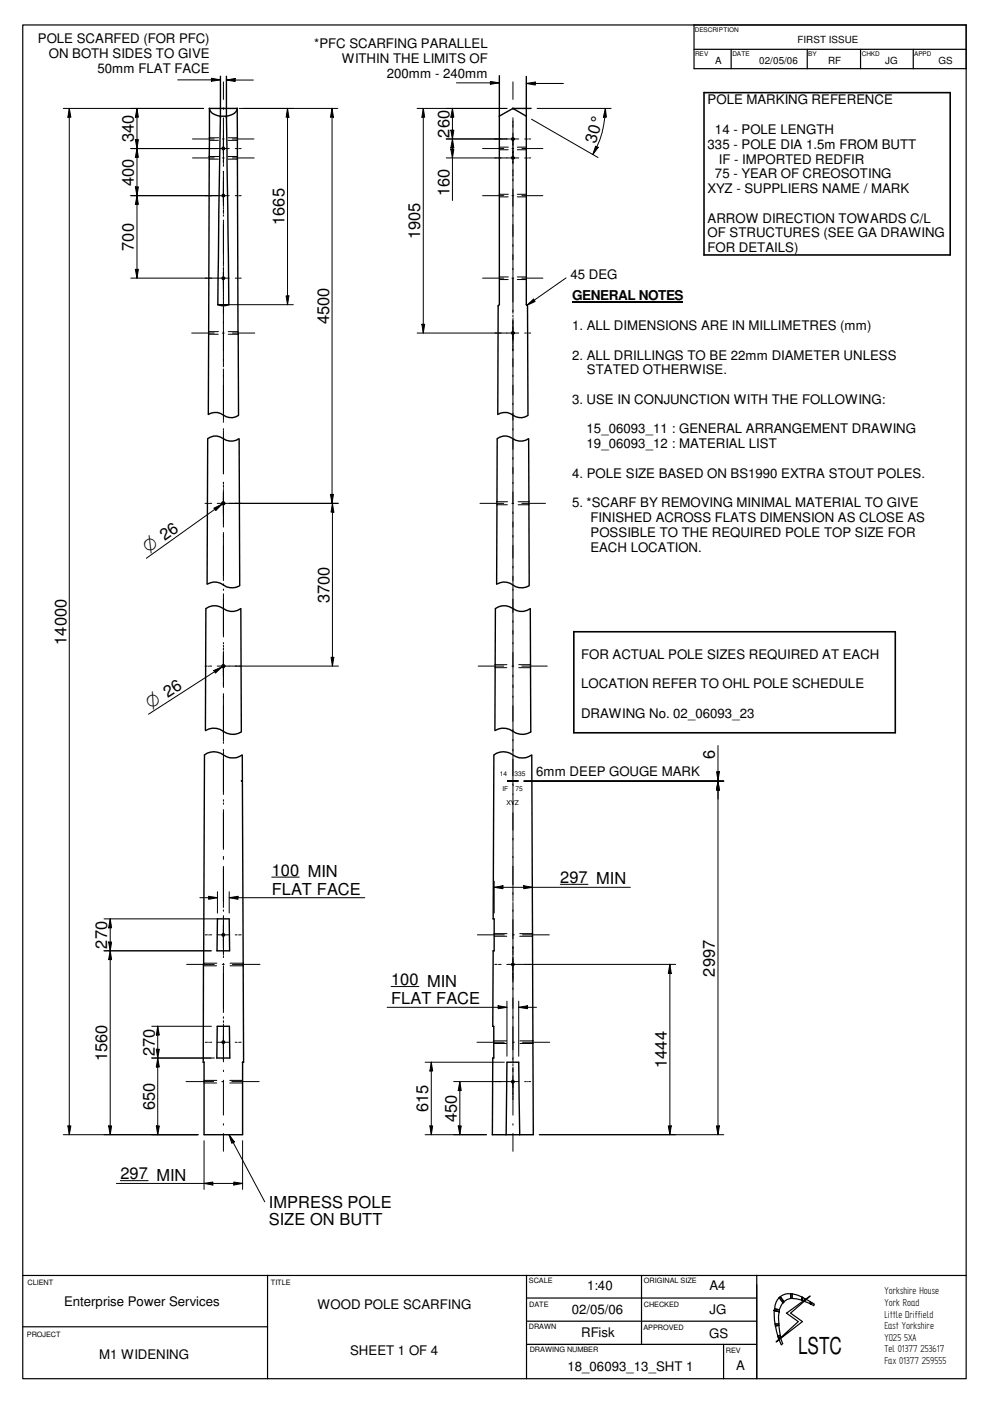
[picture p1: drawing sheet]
<svg xmlns="http://www.w3.org/2000/svg" width="210mm" height="297mm" viewBox="0 0 210 297" stroke-linecap="round" stroke-linejoin="round" font-family="sans-serif">
<g fill="none" stroke="#000" stroke-width=".25">
<path d="M4.8 5.3h200.1v287h-200.1zM147.2 10.5h57.7M147.2 5.2v9.4h57.7v-9.4M147.2 5.3h57.7M155 10.5v4.1M171.2 10.5v4.1M182.5 10.5v4.1M193.6 10.5v4.1M4.8 270.4h200.1M56.7 270.4v21.9M111.6 275.2h48.8M111.6 270.4v21.9"/>
<path d="M136 270.4v14.6M160.4 270.4v21.9M164.1 277.8l1.1 .3M164.1 277.8l.2 2.9M164.3 277.5l-.2 .3M164.3 277.5l.9 .2M165.2 275.1l.8 1.1M165.2 278.1l-.1 1.3v1.3M165.2 277.7v.4M165.4 274.9v.1a3.1 3.1 0 0 0-1.1 2.5M165.4 274.9a4.5 4.5 0 0 1 4.7 .1M165.4 274.9l.8 1.1"/>
<path d="M166 276.2l-.8 1.5M166.2 276l-.2 .2M166.7 278.4l2.5 1.8-4.7 4.3 5.6-4.3-2.5-1.8M167.6 275.3h.3M167.6 274.3v1l-.8 .2-.6 .5M167.9 275.3l2 .3M167.9 274.3v1M169.9 275.6l.2 .1M170.1 275l.1 .1M170.1 275l-.2 .6M170.2 275.1l.6 .3M170.2 275.1l-.1 .6"/>
<path d="M170.8 275.4l-.5 .4-.2-.1M170.9 275.5l.9 .5M170.9 275.5l-.4 .4 1.2 .5M171.7 276.4l.2 .1M171.7 274.8l-4.1 3.6M171.7 274.8l-4.9 3.6M171.8 276l.3 .2M171.8 276l-.1 .4M172.1 276.2l.5 .3-.1 .3-.6-.3M172.1 276.2l-.2 .3M4.8 281.3h51.9M111.6 280.1h48.8"/>
<path d="M111.6 285h48.8M153.4 285v7.3M164.3 280.7l.1 .4M164.3 280.7h.8M164.4 281.1l.5 2.2M164.9 283.3l.1 .3M165 283.6l.1 .3M165.1 281l.3 2.1M165.1 280.7v.3M165.1 281l-.7 .1M165.2 284l.3-.3 .4 1.2M165.2 284l.5 1.1 .2-.2"/>
<path d="M165.4 283.1l.1 .3M165.4 283.1l-.5 .2M165.5 283.4l-.5 .2M165.5 283.4v.2l-.4 .3"/>
</g>
<g fill="none" stroke="#000" stroke-width=".3">
<path d="M46.7 16.2v8.8M48 16.2v8.8M105.9 16v48.6l-.3 .3M111.6 16.2v48.4l.2 .3M44.4 23h5.9a2.23 2.23 0 0 1-2.3 1.6M44.4 33.2v-10.2a2.23 2.23 0 0 0 2.3 1.6l-.5 40M44.4 33.1l-.2 37.2M46.7 24.6h1.3M47.2 31.3h.3v.4h-.3zM48 24.6l.5 40M50.3 22.9v10.8M50.3 33.7l.2 37.2"/>
<path d="M108.5 29.3h.4v.4h-.4zM108.5 33.3h.4v.4h-.4zM108.8 23l-3 1.6M108.8 23l2.8 1.6M108.8 23h3.8M47.2 41.3h.3v.4h-.3zM47.2 58.8h.3v.4h-.3zM44.2 70.3v18.3M46.1 64.6h2.4M46.2 64.6l.7 .2h.9l.7-.2M50.5 70.8l.1 17.8M105.6 64.9l-.1 23.7"/>
<path d="M108.5 70.4h.4v.4h-.4zM111.8 64.8l.1 23.8M121.3 64.1h3.9M133 64.1h2.4M137.5 64.1h7.4M44 93a2.72 2.72 0 0 1 3.4 0 2.84 2.84 0 0 0 3.3 0M44 92.4l-.1 32.3M44.2 87.9a3.1 3.1 0 0 1 3.8 .4 2.65 2.65 0 0 0 2.5-.2M50.7 92.4l.1 32.3M105.4 93a2.72 2.72 0 0 1 3.4 0 2.84 2.84 0 0 0 3.3 0M105.4 92.4v14M105.5 87.9a3.1 3.1 0 0 1 3.8 .4 2.65 2.65 0 0 0 2.6-.2"/>
<path d="M112.1 92.4v14M105.4 106.3l-.1 18.4M112.1 106.3v.7M112.1 107l.1 17.7M43.6 129a3.1 3.1 0 0 1 3.8 0 3 3 0 0 0 3.7 0M43.7 128.4l-.2 27.4M43.9 123.9a3.4 3.4 0 0 1 4.1 .5 3.3 3.3 0 0 0 2.8-.2M51.1 128.4l.1 27.4M105 129a3.1 3.1 0 0 1 3.8 0 3 3 0 0 0 3.6 0M105 128.4v12.5M105.3 123.9a3.4 3.4 0 0 1 4.1 .5 3.3 3.3 0 0 0 2.8-.2M112.4 128.4l.1 12.5"/>
<path d="M43.4 159.4l-.2 44.8M43.6 154.9a3.3 3.3 0 0 1 3.8 .2 3.5 3.5 0 0 0 3.8 .1M51.4 159.4v6.1l-.2 .2h.2M104.7 159.4l-.1 35.4M104.9 154.9a3.3 3.3 0 0 1 3.9 .2 3.5 3.5 0 0 0 3.8 .1M105 140.9l-.1 14.9M112.5 140.9v.7M112.5 141.5v14.3M112.7 159.4l.2 38.6M43.3 160.1a3.3 3.3 0 0 1 4.1 0 3.4 3.4 0 0 0 4 0M51.4 165.6l.2 39.2M104.7 160.1a3.3 3.3 0 0 1 4.1 0 3.4 3.4 0 0 0 3.9 0"/>
<path d="M107.6 165.5h2.2v.2h-2.1v-.2M104.5 194.8h.3v6.8h-.3M112.9 198.5l.1 22.7M112.9 197.9v.6M43.2 204.2l-.1 21M46 201.6h2.7l-.1-6.8h-2.5l-.1 6.8M46.1 217.6h2.5l.1 6.7h-2.8zM51.6 204.7v20.5h-.2M104.4 217.6h.3v6.7h-.3M104.6 201.6l-.1 16M108.5 204.3h.4v.4h-.4zM43.1 225.2h.2"/>
<path d="M43.3 225.2v15.4h8.1v-15.4M47.2 220.8h.3v.3h-.3zM108.5 229.2h.4v.3h-.4zM113 221.2l.1 19.4h-8.7l.1-16.3M107.3 240.6l.2-15.4h2.5l.2 15.4"/>
<circle cx="47.4" cy="106.7" r=".31"/>
<circle cx="47.4" cy="141.2" r=".31"/>
<circle cx="47.3" cy="198.2" r=".29"/>
</g>
<g fill="none" stroke="#000" stroke-width=".21">
<path d="M37.7 16.9h9M44.8 16.6l1.9 .3-1.9 .3zM47.4 17.4v3.7M48 17l1.9-.4v.7zM48 17h5.7M96.8 17.6h9.1M104 17.3l1.9 .3-1.9 .3zM108.8 17.4v3.7M111.6 17.7l1.9-.3v.6zM111.6 17.7h7.9M13.4 23h29.8M14.7 23l.3 1.8h-.6z"/>
<path d="M14.7 23v217.6M27.7 31.5h20.9M28.7 29.6h.6l-.3 1.9zM28.7 39.6h.6l-.3 1.9zM29 23l.3 1.8h-.6zM29 31.5l.3 1.9h-.6zM29 23v36M40.8 29.5h4.6M40.8 33.5h4.6M44.2 31.5h.1M44.3 33.2h2.1M44.4 29.2h2"/>
<path d="M44.4 33.7h1.9M44.4 29.8h1.9M47.2 29.5h.3M47.2 33.5h.3M47.4 22.9v.3M47.4 25v9.6M47.4 34.8v.5M47.4 36.3v7.4M47.4 38.4h.1M47.4 28.4h.1M48.3 29.8h2M48.3 29.2h2"/>
<path d="M48.3 33.7h2M48.3 33.2h2M49.3 29.5h4.5M49.3 33.5h4.6M49.9 31.5h.3M50.5 31.5h.1M50.7 31.5h.4M50.7 23h20.9M61 23l.3 1.8h-.6zM61 23v41.6M70.4 23l.3 1.8h-.6zM70.4 22.9v83.8"/>
<path d="M88.4 23h19.1M89.7 23l.3 1.8h-.5zM89.7 23v47.6M94.6 29.5h15.4M94.6 33.5h15.4M95.6 27.6h.6l-.3 1.9zM95.6 31.6h.6l-.3 1.9zM95.9 23l.3 1.8h-.6zM95.9 29.5l.3 1.9h-.6zM95.9 23v19.5M102.3 31.5h4.5M105.6 33.5h.1"/>
<path d="M105.6 29.5h.1M105.8 31.2h2M105.9 31.7h1.8M108.5 31.5h.4M108.8 22.9v.3M108.8 25v41.4M108.8 30.4h.1M108.8 36.6h.1M108.8 26.4h.1M108.8 32.6h.1M109.7 31.7h1.9M109.7 31.2h1.9"/>
<path d="M110.7 31.5h4.4M111.3 29.5h.3M111.3 33.5h.3M111.8 33.5h.1M111.8 29.5h.1M112.1 29.5h.4M112.1 33.5h.4M112.7 25.3l14.1 8.1M113.9 23h15.7M126.3 31l.5 .2-1.1 1.6zM128.4 23l.2 1.8h-.7zM128.4 23a19.1 19.1 0 0 1-2.7 9.8"/>
<path d="M27.7 59h20.9M27.7 41.5h20.9M28.7 57.1h.6l-.3 1.9zM29 41.5l.3 1.8h-.6zM44.2 59h.1M44.2 41.5h.1M47.4 44v.4M47.4 45.6v.2M47.4 46.7v8.4M47.4 55.2v.7M47.4 56v.5M47.4 56.7v21.1"/>
<path d="M47.4 44.6v.7M49.9 59h.3M49.9 41.5h.3M50.5 59h.1M50.5 41.5h.1M50.7 59h.4M50.7 41.5h.4M102.3 59h4.5M102.3 41.5h4.5M105.8 41.2h2M105.8 58.7h2M105.9 41.7h1.8"/>
<path d="M105.9 59.3h1.8M108.5 59h.4M108.5 41.5h.4M109.7 41.7h1.9M109.7 41.2h1.9M109.7 59.3h1.9M109.7 58.7h1.9M110.7 59h4.4M110.7 41.5h4.4M120 58.9l-8.3 5.8M40.6 70.6h4.8M44.2 70.3h2.1"/>
<path d="M44.2 70.9h2.1M47.2 70.6h.3M47.4 78.2v10.9M47.4 62.1h.1M48.4 70.9h2.1M48.4 70.3h2.1M48.6 64.6h13.6M49.3 70.6h4.7M60.7 62.7h.6l-.3 1.9zM88.4 70.6h21.6M89.5 68.7h.5l-.3 1.9zM105.6 70.6l.1 .1"/>
<path d="M108.8 66.8v.4M108.8 67.7v123.4M108.8 67.5h.1M111.3 70.6h.3M111.7 64.7l1.4-1.3 .4 .5zM111.8 70.6l.1 .1M112.1 70.6h.4M47.4 89.2v.3M47.4 90.9v.3M47.4 91.3v9.2M43.5 106.7h.4M44.2 106.7v.1"/>
<path d="M44.4 106.7h.5M45.4 107.7l1.7-.8-1.3 1.3zM46.1 106.7h25.7M47.1 106.9l-16.1 11.5M47.4 102.2v.4M47.4 102.8v.5M47.4 103.8v.4M47.4 104.3v7.5M47.4 112.9v10.2M47.4 103.6h.1M47.4 109.9h.1M50.5 106.7v.1"/>
<path d="M70.1 104.8h.6l-.3 1.9zM70.5 106.7l.3 1.9h-.6zM70.5 106.7v34.5M101.8 106.7h5M105.3 106.4h2.3M105.4 107h2.2M108.5 106.7h.4M109.9 107h2.2M109.9 106.4h2.2M110.7 106.7h5M47.4 123.8v.4M47.4 124.9v.3"/>
<path d="M47.4 125.9v9.1M47.4 136.2v.3M47.4 136.8v.4M47.4 137.4v.4M47.4 138.3v7.5M47.4 138.1h.1M70.2 139.4h.6l-.3 1.8zM43.5 141.2h.4M44.2 141.2v.1M44.4 141.2h.5M45.3 142.2l1.8-.8-1.4 1.3zM46.1 141.2h25.7"/>
<path d="M47.1 141.4l-15.6 10M47.4 147.1v10M47.4 157.3v.3M47.4 158.9v.3M47.4 159.3v9.1M47.4 144.4h.1M50.5 141.2v.1M101.4 141.2h5.4M104.9 140.9h2.6M105 141.6h2.4M108.5 141.2h.4M110 141.6h2.5"/>
<path d="M110 140.9h2.5M110.7 141.2h5.3M152.2 158.1v7.4M47.4 169.5v.4M47.4 170.2v.3M47.4 171.7v8.4M111.1 165.7h42.4M111.1 165.5h42.4M151.9 163.6h.6l-.3 1.9zM152.2 165.7l.3 1.8h-.6zM152.2 165.6v75M22.1 194.8h24"/>
<path d="M23 199.7h.7l-.3 1.9zM23.4 194.8l.3 1.9h-.7zM23.4 194.8v45.8M42.4 190.3h3.7M43.5 198.2h.5M44.2 190l1.9 .3-1.9 .4zM44.2 198.2h.1M44.4 198.2h.5M46.1 198.2h2.5M46.1 189.1v4.5M47.4 181.6v.6M47.4 183.7v8.7"/>
<path d="M47.4 192.9v.3M47.4 194.1v.8M47.4 195v7.4M47.4 195.1h.1M48.6 190.3l1.9-.3v.7zM48.6 189.1v4.5M48.6 190.3h28.7M49.9 198.2h.3M50.5 198.2h.1M50.7 198.2h.4M57.6 186h5.9M101.2 198.2h5.7"/>
<path d="M104.7 198h2.8M104.8 188.1l1.8-.3v.6zM104.8 198.5h2.6M104.8 186.8v6.8M104.8 188.1h28.8M108.7 198.2h.4M108.8 191.3v33.8M110.2 198.5h2.7M110.2 198h2.7M110.8 198.2h5.7M111 187.8l1.9 .3-1.9 .3zM112.9 186.8v10.4"/>
<path d="M118.8 187.5h5.9M22.1 201.6h22.7M23.4 201.6l.3 1.9h-.7zM32.2 217.6h12.6M33.4 217.6l.4 1.9h-.7zM33.4 217.6v23M39.6 204.5h5.8M43.1 204.8h2.8M43.1 204.2h2.9M47.2 204.5h.3M47.4 202.6v.4M47.4 204.3v.3"/>
<path d="M47.4 204.8v9.9M47.4 215.6v.3M47.4 216.4v.4M47.4 217.1v.5M47.4 217.7v7.4M47.4 217.8v.1M47.4 201.3v.1M48.8 204.8h2.8M48.8 204.2h2.8M49.3 204.5h5.8M82.1 213.6h25.4M82.9 209.2h5.9"/>
<path d="M104.9 204.5h.5M105.6 213.2l1.9 .4-1.9 .3zM105.6 204.5h.1M105.8 204.5h.5M107.4 204.5h35.9M107.5 212.3v11.6M108.8 201.4h.1M108.8 207.6h.1M110 213.6l1.8-.4v.7zM110 212.3v11.6M110 213.6h3.7M111.8 204.5h.1"/>
<path d="M142 204.5l.3 1.9h-.6zM142 204.4v36.2M14.4 238.7h.6l-.3 1.9zM23 238.7h.7l-.3 1.9zM32.2 224.3h13.3M33.1 238.7h.7l-.4 1.9zM33.1 222.5h.7l-.4 1.8zM33.4 224.3l.4 1.9h-.7zM39.5 229.3h5.8M43.2 229.1h2.8M43.3 229.6h2.6M43.5 221h.5"/>
<path d="M44.2 221h.1M44.4 221h.5M46.1 221h2.5M47 229.3h.4M47.4 226.9v.3M47.4 229v7.4M47.4 238.3v.2M47.4 224.1h.1M48.7 229.6h2.7M48.7 229.1h2.7M49.1 229.3h5.8M49.9 221h.3"/>
<path d="M50.5 221h.1M50.7 221h.4M90.1 225.2h16.8M91.1 238.7h.6l-.3 1.9zM91.4 225.2l.3 1.9h-.6zM91.4 225.2v15.4M96.2 229.3h13.8M97.2 238.7h.6l-.3 1.9zM97.5 229.3l.3 1.9h-.6zM97.5 229.3v11.3M101.1 221h5.8M104.6 220.7h2.8"/>
<path d="M104.7 221.2h2.7M105.6 229.3l.1 .1M108.7 221h.4M108.8 225.5v.5M108.8 226.4v10M108.8 238.3v.2M108.8 226.2v.1M108.8 232.5h.1M110.2 221.2h2.8M110.2 220.7h2.8M110.8 221h5.7M111.3 229.3h.3"/>
<path d="M111.8 229.3l.1 .1M112.1 229.3h.4M141.7 238.7h.6l-.3 1.9zM151.9 238.7h.6l-.3 1.9zM13.4 240.6h28.6M24.7 250.9h26.7M25.5 250.3h5.9M43.3 250.9l1.8-.3v.6zM43.3 241.9v10.3M47.4 240.3v3.8M48.6 240.6l1.1 1.5-.6 .3zM48.6 240.6l7.5 14.2"/>
<path d="M49.6 250.6l1.8 .3-1.8 .3zM51.4 241.9v10.3M90.1 240.6h13.1M108.8 240.3v3.8M114.3 240.6h39.2"/>
</g>
<g fill="#000">
<path d="M44.8 16.6l1.9 .3-1.9 .3zM48 17l1.9-.4v.7zM104 17.3l1.9 .3-1.9 .3zM111.6 17.7l1.9-.3v.6zM14.7 23l.3 1.8h-.6zM29 23l.3 1.8h-.6zM28.7 29.6h.6l-.3 1.9zM29 31.5l.3 1.9h-.6zM28.7 39.6h.6l-.3 1.9zM61 23l.3 1.8h-.6zM70.4 23l.3 1.8h-.6zM89.7 23l.3 1.8h-.5z"/>
<path d="M95.9 23l.3 1.8h-.6zM95.6 27.6h.6l-.3 1.9zM95.9 29.5l.3 1.9h-.6zM95.6 31.6h.6l-.3 1.9zM126.3 31l.5 .2-1.1 1.6zM128.4 23l.2 1.8h-.7zM29 41.5l.3 1.8h-.6zM28.7 57.1h.6l-.3 1.9zM60.7 62.7h.6l-.3 1.9zM89.5 68.7h.5l-.3 1.9zM111.7 64.7l1.4-1.3 .4 .5zM45.4 107.7l1.7-.8-1.3 1.3z"/>
<path d="M70.1 104.8h.6l-.3 1.9zM70.5 106.7l.3 1.9h-.6zM70.2 139.4h.6l-.3 1.8zM45.3 142.2l1.8-.8-1.4 1.3zM152.2 165.7l.3 1.8h-.6zM151.9 163.6h.6l-.3 1.9zM23 199.7h.7l-.3 1.9zM23.4 194.8l.3 1.9h-.7zM44.2 190l1.9 .3-1.9 .4zM48.6 190.3l1.9-.3v.7zM104.8 188.1l1.8-.3v.6zM111 187.8l1.9 .3-1.9 .3z"/>
<path d="M23.4 201.6l.3 1.9h-.7zM33.4 217.6l.4 1.9h-.7zM105.6 213.2l1.9 .4-1.9 .3zM110 213.6l1.8-.4v.7zM142 204.5l.3 1.9h-.6zM14.4 238.7h.6l-.3 1.9zM23 238.7h.7l-.3 1.9zM33.1 238.7h.7l-.4 1.9zM33.4 224.3l.4 1.9h-.7zM33.1 222.5h.7l-.4 1.8zM91.1 238.7h.6l-.3 1.9zM91.4 225.2l.3 1.9h-.6z"/>
<path d="M97.2 238.7h.6l-.3 1.9zM97.5 229.3l.3 1.9h-.6zM141.7 238.7h.6l-.3 1.9zM151.9 238.7h.6l-.3 1.9zM43.3 250.9l1.8-.3v.6zM48.6 240.6l1.1 1.5-.6 .3zM49.6 250.6l1.8 .3-1.8 .3z"/>
</g>
<path d="M149.3 19.6h52.2v34.5h-52.3M149.3 19.6v34.5M121.7 133.9l-.1 21.5h68.2v-21.5h-68.1" fill="none" stroke="#000" stroke-width=".34"/>
<path d="M125.3 64h1.9v.3h-1.9zM127.3 64h1.8v.3h-1.8zM129.1 64h1.9v.3h-1.9zM131.1 64h1.9v.3h-1.9zM135.4 64h2v.3h-2z" fill="#000"/>
<text font-size="5" x="169.2" y="287">LSTC</text>
<g font-size="3.9">
<text x="31.4" y="117.3" transform="rotate(-36 31.4 117.3)">O 26</text>
<text x="31.9" y="150.4" transform="rotate(-33 31.9 150.4)">O 26</text>
</g>
<g font-size="3.5">
<text x="95.3" y="29.2" transform="rotate(-90 95.3 29.2)">260</text>
<text x="28.4" y="30.2" transform="rotate(-90 28.4 30.2)">340</text>
<text x="126.4" y="30.5" transform="rotate(-75 126.4 30.5)">30°</text>
<text x="28.4" y="39.4" transform="rotate(-90 28.4 39.4)">400</text>
<text x="95.3" y="41.6" transform="rotate(-90 95.3 41.6)">160</text>
<text x="60.3" y="47.7" transform="rotate(-90 60.3 47.7)">1665</text>
<text x="28.4" y="53.2" transform="rotate(-90 28.4 53.2)">700</text>
<text x="89.1" y="50.7" transform="rotate(-90 89.1 50.7)">1905</text>
<text x="69.8" y="68.7" transform="rotate(-90 69.8 68.7)">4500</text>
<text x="69.8" y="127.9" transform="rotate(-90 69.8 127.9)">3700</text>
<text x="14.1" y="136.7" transform="rotate(-90 14.1 136.7)">14000</text>
<text x="151.6" y="161" transform="rotate(-90 151.6 161)">6</text>
<text x="57.6" y="185.7">100 MIN</text>
<text x="57.6" y="189.7">FLAT FACE</text>
<text x="118.8" y="187.2">297 MIN</text>
<text x="22.7" y="201.1" transform="rotate(-90 22.7 201.1)">270</text>
<text x="82.9" y="208.9">100 MIN</text>
<text x="151.6" y="207.1" transform="rotate(-90 151.6 207.1)">2997</text>
<text x="82.9" y="212.9">FLAT FACE</text>
<text x="22.7" y="225" transform="rotate(-90 22.7 225)">1560</text>
<text x="32.8" y="223.9" transform="rotate(-90 32.8 223.9)">270</text>
<text x="141.4" y="226.4" transform="rotate(-90 141.4 226.4)">1444</text>
<text x="32.8" y="235.4" transform="rotate(-90 32.8 235.4)">650</text>
<text x="90.8" y="235.8" transform="rotate(-90 90.8 235.8)">615</text>
<text x="96.9" y="237.9" transform="rotate(-90 96.9 237.9)">450</text>
<text x="25.5" y="250">297 MIN</text>
<text x="57" y="256.1">IMPRESS POLE</text>
<text x="57" y="259.8">SIZE ON BUTT</text>
</g>
<text font-size="2.9" x="121.3" y="63.7">GENERAL NOTES</text>
<g font-size="2.8">
<text x="8" y="9.2">POLE SCARFED (FOR PFC)</text>
<text x="66.6" y="10.2">*PFC SCARFING PARALLEL</text>
<text x="10.4" y="12.3">ON BOTH SIDES TO GIVE</text>
<text x="20.7" y="15.5">50mm FLAT FACE</text>
<text x="72.5" y="13.3">WITHIN THE LIMITS OF</text>
<text x="82" y="16.5">200mm - 240mm</text>
<text x="150" y="22.1">POLE MARKING REFERENCE</text>
<text x="151.6" y="28.4">14 - POLE LENGTH</text>
<text x="150" y="31.5">335 - POLE DIA 1.5m FROM BUTT</text>
<text x="152.4" y="34.7">IF - IMPORTED REDFIR</text>
<text x="150" y="40.9">XYZ - SUPPLIERS NAME / MARK</text>
<text x="151.6" y="37.8">75 - YEAR OF CREOSOTING</text>
<text x="150" y="47.2">ARROW DIRECTION TOWARDS C/L</text>
<text x="150" y="50.3">OF STRUCTURES (SEE GA DRAWING</text>
<text x="150" y="53.5">FOR DETAILS)</text>
<text x="120.9" y="59.2">45 DEG</text>
<text x="121.3" y="70">1. ALL DIMENSIONS ARE IN MILLIMETRES (mm)</text>
<text x="121.3" y="76.2">2. ALL DRILLINGS TO BE 22mm DIAMETER UNLESS</text>
<text x="124.4" y="79.4">STATED OTHERWISE.</text>
<text x="121.3" y="85.6">3. USE IN CONJUNCTION WITH THE FOLLOWING:</text>
<text x="124.4" y="91.9">15_06093_11 : GENERAL ARRANGEMENT DRAWING</text>
<text x="124.4" y="95">19_06093_12 : MATERIAL LIST</text>
<text x="121.3" y="101.3">4. POLE SIZE BASED ON BS1990 EXTRA STOUT POLES.</text>
<text x="121.3" y="107.6">5. *SCARF BY REMOVING MINIMAL MATERIAL TO GIVE</text>
<text x="125.2" y="110.7">FINISHED ACROSS FLATS DIMENSION AS CLOSE AS</text>
<text x="125.2" y="113.8">POSSIBLE TO THE REQUIRED POLE TOP SIZE FOR</text>
<text x="125.2" y="117">EACH LOCATION.</text>
<text x="123.2" y="139.6">FOR ACTUAL POLE SIZES REQUIRED AT EACH</text>
<text x="123.2" y="145.9">LOCATION REFER TO OHL POLE SCHEDULE</text>
<text x="123.2" y="152.1">DRAWING No. 02_06093_23</text>
<text x="113.7" y="164.5">6mm DEEP GOUGE MARK</text>
<text x="124.5" y="273.6">1:40</text>
<text x="150.4" y="273.6">A4</text>
<text x="13.6" y="277">Enterprise Power Services</text>
<text x="67.3" y="277.5">WOOD POLE SCARFING</text>
<text x="121.2" y="278.6">02/05/06</text>
<text x="150.5" y="278.6">JG</text>
<text x="74.3" y="287.3">SHEET 1 OF 4</text>
<text x="123.2" y="283.5">RFisk</text>
<text x="150.4" y="283.6">GS</text>
<text x="21" y="288.2">M1 WIDENING</text>
<text x="120.3" y="290.7">18_06093_13_SHT 1</text>
<text x="156.1" y="290.5">A</text>
</g>
<g font-size="2.4">
<text x="187.5" y="274.4">Yorkshire House</text>
<text x="187.5" y="276.9">York Road</text>
<text x="187.5" y="279.4">Little Driffield</text>
<text x="187.5" y="281.8">East Yorkshire</text>
<text x="187.5" y="284.3">YO25 5XA</text>
<text x="187.5" y="286.7">Tel 01377 253617</text>
<text x="187.5" y="289.2">Fax 01377 259555</text>
</g>
<g font-size="2.1">
<text x="169.1" y="9">FIRST ISSUE</text>
<text x="151.6" y="13.6">A</text>
<text x="161" y="13.6">02/05/06</text>
<text x="175.6" y="13.6">RF</text>
<text x="187.7" y="13.6">JG</text>
<text x="199" y="13.6">GS</text>
</g>
<g font-size="1.6">
<text x="5.8" y="272.5">CLIENT</text>
<text x="57.4" y="272.5">TITLE</text>
<text x="112.1" y="272.1">SCALE</text>
<text x="136.5" y="272.1">ORIGINAL SIZE</text>
<text x="112.1" y="281.8">DRAWN</text>
<text x="112.2" y="277">DATE</text>
<text x="136.4" y="281.9">APPROVED</text>
<text x="136.5" y="277">CHECKED</text>
<text x="5.7" y="283.4">PROJECT</text>
<text x="112.3" y="286.7">DRAWING NUMBER</text>
<text x="153.9" y="286.8">REV</text>
</g>
<g font-size="1.4">
<text x="147.3" y="6.8">DESCRIPTION</text>
<text x="147.4" y="11.9">REV</text>
<text x="155.3" y="11.9">DATE</text>
<text x="171.4" y="11.9">BY</text>
<text x="182.7" y="11.9">CHKD</text>
<text x="193.8" y="11.9">APPD</text>
<text x="106" y="164.5">14</text>
<text x="106.5" y="167.6">IF</text>
<text x="109.1" y="164.5">335</text>
<text x="109.3" y="167.6">75</text>
<text x="107.4" y="170.8">XYZ</text>
</g>
</svg>
